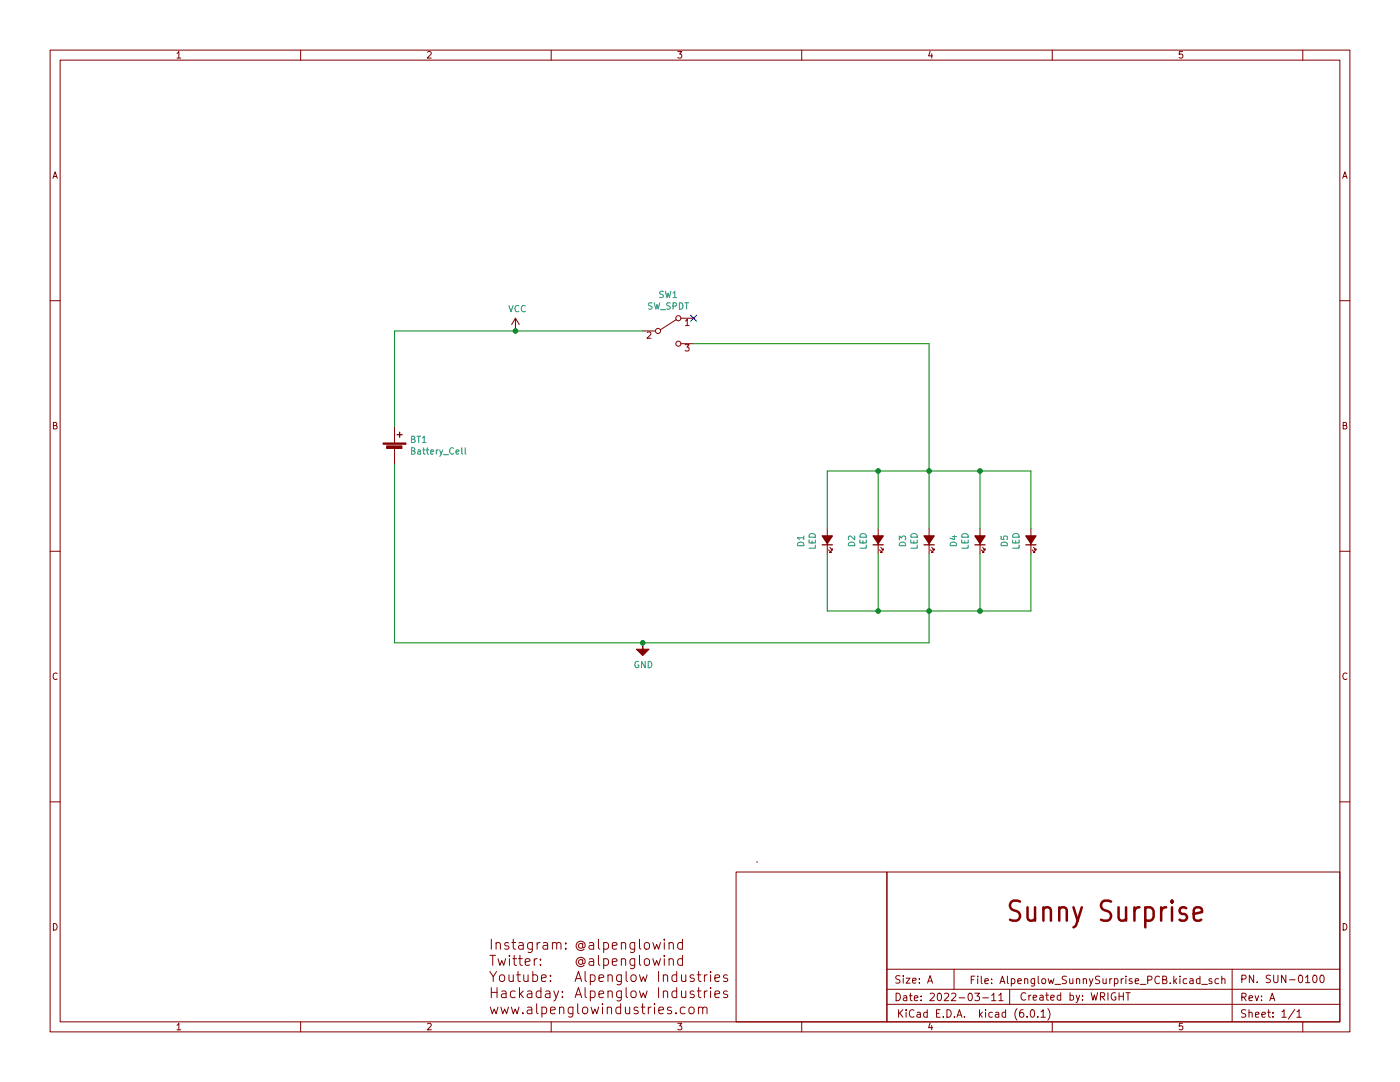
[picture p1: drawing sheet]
<svg xmlns="http://www.w3.org/2000/svg" width="279mm" height="216mm" viewBox="0 0 279 216" stroke-linecap="round" stroke-linejoin="round" font-family="sans-serif">
<g fill="none" stroke="#840000" stroke-width=".2">
<path d="M10 10h259.4v195.9h-259.4zM12 12h255.4v191.9h-255.4zM60 10v2M110 10v2M160 10v2M210 10v2M260 10v2M10 60h2M267.4 60h2M102.9 63.5l-.8 1.3M102.9 63.5v2.5M102.9 63.5l.7 1.3"/>
<path d="M128.3 66h2.5M135 63.8l-3.2 2M135.9 63.5h2.5M135.9 68.6h2.5M78.7 85.1v3.3M78.7 89.4v3.3M10 110h2M165.1 105.4v5.1M165.4 109.7l.5 .5h-.3h.3v-.2M165.6 109.2l.5 .5h-.2h.2v-.2M175.3 105.4v5.1M175.5 109.7l.5 .5h-.2h.2v-.2"/>
<path d="M175.8 109.2l.5 .5h-.3h.3v-.2M185.4 105.4v5.1M185.7 109.7l.5 .5h-.3h.3v-.2M185.9 109.2l.5 .5h-.2h.2v-.2M195.6 105.4v5.1M195.8 109.7l.5 .5h-.2h.2v-.2M196.1 109.2l.5 .5h-.3h.3v-.2M205.7 105.4v5.1M206 109.7l.5 .5h-.3h.3v-.2M206.2 109.2l.6 .5h-.3h.3v-.2M267.4 110h2M10 160h2"/>
<path d="M267.4 160h2M146.9 174h30.1v29.9h-30.1zM151 172h.1M177 174h90.4v29.9h-90.4zM97.8 193.8l.6 1.1 .7-1.1M97.8 190.6h1.1M98.1 187.4v2M98.1 197.1v2M98.1 198h1.1M98.3 190.6v2M98.4 194.9v.9M99 188.3a.5 .5 0 0 1 .9 .1v1"/>
<path d="M99 188.1v1.3M99.2 197.1v2M99.4 191.3l.4 1.3 .3-.9 .4 .9 .4-1.3M99.9 194.6a.54 .54 0 0 1 .8 .3v.6a.54 .54 0 0 1-.5 .4 .54 .54 0 0 1-.5-.4v-.6zM100.1 197.8h.8l.1 1.3M101 198.2l-.7 .1a.39 .39 0 0 0-.3 .4 .39 .39 0 0 0 .3 .4l.7-.1M101.5 188.2l-.5-.1-.3 .3 .1 .2 .7 .2v.5h-.8M101.6 194.5l.1 1.2a.54 .54 0 0 0 .7 0M101.7 190.6v.2M101.7 191.3v1.3M102.1 188.1h.8M102.3 191.3h.8"/>
<path d="M102.4 187.4v1.7l.1 .2 .4 .1M102.4 194.5v1.3M102.6 190.6v1.7l.1 .2 .4 .1M102.8 197.8l-.6-.1-.3 .4v.6l.2 .3h.7M103.1 194.5h.8M103.4 193.8v1.8l.1 .1 .4 .1M103.5 191.3h.7M103.6 188.2h.7l.1 1.2M103.7 197.1v2M103.8 190.6v1.7l.1 .2 .3 .1M103.9 198.3l.5 .8M104.4 188.5l-.6 .1a.39 .39 0 0 0-.3 .4 .39 .39 0 0 0 .3 .4l.6-.1"/>
<path d="M104.4 197.7l-.7 .8M104.5 194.5l.1 1.2a.54 .54 0 0 0 .8 0M104.8 192l1-.2-.1-.4-.6-.1-.3 .3 .1 .9h.8M105.3 197.8h.8v1.3M105.4 194.5v1.3M106.1 198.2l-.6 .1a.39 .39 0 0 0-.3 .4 .39 .39 0 0 0 .3 .4l.6-.1M106.2 188.1v1.6a.54 .54 0 0 1-.8 .3M106.2 188.2l-.5-.1-.4 .4v.5l.2 .3h.7M106.3 194.6l.6-.1 .4 .4v.6l-.2 .2h-.8M106.3 193.8v2M106.6 191.3v1.3M107.2 191.3l-.4 .1-.2 .3"/>
<path d="M107.2 188.1v1.3M107.8 188.1l-.4 .1-.2 .3M107.9 192.4v.2M107.9 191.4v.2M108 197.8l-.6-.1-.4 .4v.6l.2 .3h.8M108 197.1v2M108.1 195.2l.9-.2-.1-.4-.6-.1-.2 .3v.9h.8M108.4 188.2h.8l.1 1.2M108.9 197.8h.8l.1 1.3M109.3 188.5l-.7 .1a.39 .39 0 0 0-.3 .4 .39 .39 0 0 0 .3 .4l.7-.1M109.8 198.2l-.7 .1a.39 .39 0 0 0-.3 .4 .39 .39 0 0 0 .3 .4l.7-.1M109.9 195.7v.1"/>
<path d="M109.9 194.6v.2M110.2 188.3a.5 .5 0 0 1 .9 .1v1M110.2 188.1v1.3M110.5 197.7l.5 1.4M111.1 188.4l.3-.3 .5 .1 .1 1.2M111.5 197.7l-.7 1.8-.3 .2M112.2 198.9v.2M112.2 197.8v.2M112.9 189.2v.2M112.9 188.2v.2M114.8 195.8l.6-2 .7 2M114.8 199.1l.6-2 .7 2"/>
<path d="M115 195.3h.9M115 198.5h.9M116.3 188.5a.48 .48 0 0 0-.7-.1 .48 .48 0 0 0 0 .7 .48 .48 0 0 0 .7-.1M116.3 188.3v.7l.2 .1a.81 .81 0 0 0-.1-1.2 .81 .81 0 0 0-1.2 .2 .94 .94 0 0 0 0 1.3 .94 .94 0 0 0 1.4 0M116.3 191.7a.48 .48 0 0 0-.7-.1 .48 .48 0 0 0 0 .7 .48 .48 0 0 0 .7-.1M116.3 191.5v.7l.2 .1a.81 .81 0 0 0-.1-1.2 .81 .81 0 0 0-1.2 .2 .94 .94 0 0 0 0 1.3 .94 .94 0 0 0 1.4 0M116.8 193.8v1.8l.3 .2M116.8 197.1v1.7l.3 .3M117.6 188.2h.8l.1 1.2M117.6 191.4h.8l.1 1.2M117.8 194.6l.6-.1 .4 .4v.6l-.2 .2h-.8M117.8 197.8l.6-.1 .4 .4v.6l-.2 .3h-.8"/>
<path d="M117.8 194.5v2M117.8 197.7v2M118.5 188.5l-.7 .1a.39 .39 0 0 0-.3 .4 .39 .39 0 0 0 .3 .4l.7-.1M118.5 191.8l-.7 .1a.39 .39 0 0 0-.3 .3 .39 .39 0 0 0 .3 .4l.7-.1M119.4 187.4v1.7l.3 .3M119.4 190.6v1.7l.3 .3M119.5 195.2l1-.2-.1-.4-.6-.1-.3 .3 .1 .9h.8M119.5 198.4l1-.2-.1-.4-.6-.1-.3 .3 .1 1h.8M120.5 188.2l.6-.1 .3 .4v.5l-.2 .3h-.7M120.5 191.4l.6-.1 .3 .4v.5l-.2 .3h-.7M120.5 188.1v2M120.5 191.3v2"/>
<path d="M121.3 194.7a.5 .5 0 0 1 .9 .1v1M121.3 197.9a.5 .5 0 0 1 .9 .1v1.1M121.3 194.5v1.3M121.3 197.7v1.4M122.2 188.7l.9-.2v-.3l-.6-.1-.3 .3 .1 .9h.8M122.2 192l.9-.2v-.4l-.6-.1-.3 .3 .1 .9h.8M124 188.3a.5 .5 0 0 1 .9 .1v1M124 191.5a.5 .5 0 0 1 .9 .1v1M124 194.5v1.6a.54 .54 0 0 1-.9 .3M124 194.6l-.6-.1-.3 .4v.6l.1 .2h.8M124 197.7v1.7a.54 .54 0 0 1-.9 .2M124 197.8l-.6-.1-.3 .4v.6l.1 .3h.8"/>
<path d="M124 188.1v1.3M124 191.3v1.3M125 193.8v1.8l.2 .2M125 197.1v1.7l.2 .3M126 194.7a.54 .54 0 0 1 .5-.2 .54 .54 0 0 1 .5 .4v.6a.54 .54 0 0 1-.6 .4 .54 .54 0 0 1-.5-.4zM126 197.9a.54 .54 0 0 1 .5-.2 .54 .54 0 0 1 .5 .4v.6a.54 .54 0 0 1-.6 .4 .54 .54 0 0 1-.5-.4zM126.7 188.1v1.6a.54 .54 0 0 1-.9 .3M126.7 188.2l-.6-.1-.4 .4v.5l.2 .3h.8M126.7 191.3v1.6a.54 .54 0 0 1-.9 .3M126.7 191.4l-.6-.1-.4 .4v.5l.2 .3h.8M127.6 187.4v1.7l.3 .3M127.6 190.6v1.7l.3 .3"/>
<path d="M127.6 194.5l.4 1.3 .4-.9 .4 .9 .3-1.3M127.6 197.7l.4 1.4 .4-1 .4 1 .3-1.4M128.8 188.2a.54 .54 0 0 1 .8 .3v.5a.54 .54 0 0 1-.5 .4 .54 .54 0 0 1-.5-.4v-.5zM128.8 191.4a.54 .54 0 0 1 .8 .3v.5a.54 .54 0 0 1-.5 .4 .54 .54 0 0 1-.5-.4v-.5zM130.3 188.1l.4 1.3 .4-.9 .3 .9 .4-1.3M130.3 191.3l.4 1.3 .4-.9 .3 .9 .4-1.3M131.4 193.8v2M131.4 197.1v2M132.4 194.7a.5 .5 0 0 1 .8 .1v1M132.4 197.9a.5 .5 0 0 1 .8 .1v1.1M132.4 194.5v1.3M132.4 197.7v1.4"/>
<path d="M132.6 187.4v.2M132.6 190.6v.2M132.6 188.1v1.3M132.6 191.3v1.3M133.5 188.3a.5 .5 0 0 1 .9 .1v1M133.5 191.5a.5 .5 0 0 1 .9 .1v1M133.5 188.1v1.3M133.5 191.3v1.3M135.1 194.6l-.6-.1-.4 .4v.6l.2 .2h.8M135.1 197.8l-.6-.1-.4 .4v.6l.2 .3h.8M135.1 193.8v2M135.1 197.1v2"/>
<path d="M136 194.5l.1 1.2a.54 .54 0 0 0 .8 0M136 197.7l.1 1.3a.54 .54 0 0 0 .8-.1M136.2 188.2l-.6-.1-.4 .4v.5l.2 .3h.8M136.2 191.4l-.6-.1-.4 .4v.5l.2 .3h.8M136.2 187.4v2M136.2 190.6v2M136.9 194.5v1.3M136.9 197.7v1.4M138.5 194.6l-.5-.1-.3 .3 .1 .3 .7 .2v.4h-.8M138.5 197.8l-.5-.1-.3 .3 .1 .3 .7 .2v.5h-.8M139.1 194.5h.8M139.1 197.7h.8"/>
<path d="M139.4 193.8v1.8l.1 .1 .4 .1M139.4 197.1v1.7l.1 .2 .4 .1M140.6 194.5v1.3M140.6 197.7v1.4M141.1 194.5l-.3 .1-.2 .3M141.1 197.7l-.3 .1-.2 .3M141.8 193.8v.2M141.8 197.1v.2M141.8 194.5v1.3M141.8 197.7v1.4M142.7 195.2l.9-.2-.1-.4-.5-.1-.3 .3 .1 .9h.7M142.7 198.4l.9-.2-.1-.4-.5-.1-.3 .3 .1 1h.7"/>
<path d="M145.1 194.6l-.4-.1-.3 .3 .1 .3 .6 .2v.4h-.7M145.1 197.8l-.4-.1-.3 .3 .1 .3 .6 .2v.5h-.7M177 197.4h90.4M177 193.4h90.4M185.1 196.2l.5-1.5 .5 1.5M185.3 195.8h.7M190.4 193.4v4M194.5 198.2h1l-.5 .5 .4 .2v.6l-.2 .2-.7-.2M196.1 199.1h1.2M197.9 198.6l.4-.4v1.5M197.9 199.7h.9M199.3 198.6l.5-.4v1.5"/>
<path d="M199.3 199.7h.9M201.5 197.4v3M223.3 198.8h.9M224.2 198.1v1.5M224.7 198.1h.8M225.1 198.1v1.5M239.5 195.4l-.5-.1-.2 .3 .1 .6h.6M239.5 194.8v1.5M239.8 196.4h1.2M241.8 195.4l-.3-.1-.2 .2v.2l.5 .2v.3h-.5M243.2 195.4l-.4-.1-.3 .3 .1 .6h.6M243.8 195.4l.2-.1 .4 .1 .1 .9"/>
<path d="M243.8 194.8v1.5M245.9 193.4v10.5M253.4 199.7l.5-1.5 .5 1.5M262.2 194.6h.1a.8 .8 0 0 1 .6 .7 .8 .8 0 0 1-.6 .8 1 1 0 0 1-.1-1.5zM263.6 194.6h.2a.8 .8 0 0 1 .5 .7 .8 .8 0 0 1-.5 .8 1 1 0 0 1-.2-1.5zM60 203.9v2M97.9 201l.3 1.3 .4-1 .4 1 .4-1.3M100 201l.3 1.3 .4-1 .4 1 .4-1.3M102.1 201l.3 1.3 .4-1 .4 1 .4-1.3M104.3 202.1v.2M105.3 201h.8v1.3M106.1 201.4l-.6 .1a.39 .39 0 0 0-.3 .4 .39 .39 0 0 0 .3 .4l.6-.1"/>
<path d="M107.1 200.3v1.7l.3 .3M108.1 201h.6l.4 .3v.6l-.2 .3h-.8M108.1 201v2M109.9 201.6l.9-.2-.1-.4h-.6l-.2 .2 .1 1h.7M110 203.9v2M111.7 201.1a.5 .5 0 0 1 .8 .1v1.1M111.7 201v1.3M114.3 201v1.6a.54 .54 0 0 1-.8 .3M114.3 201h-.5l-.4 .3v.6l.2 .3h.7M115.3 200.3v1.7l.3 .3M116.4 201a.54 .54 0 0 1 .9 .3v.6a.54 .54 0 0 1-.5 .4 .54 .54 0 0 1-.6-.4v-.6zM118 201l.3 1.3 .4-1 .4 1 .4-1.3"/>
<path d="M120.2 200.3v.2M120.2 201v1.3M121.2 201.1a.5 .5 0 0 1 .9 .1v1.1M121.2 201v1.3M123.9 201h-.6l-.4 .3v.6l.2 .3h.8M123.9 200.3v2M124.8 201l.1 1.2a.54 .54 0 0 0 .8-.1M125.7 201v1.3M127.3 201h-.5l-.3 .2 .1 .3 .7 .2v.5h-.8M128 201h.7M128.2 200.3v1.7l.1 .2 .4 .1M129.4 201v1.3"/>
<path d="M130 201h-.4l-.2 .3M130.6 200.3v.2M130.6 201v1.3M131.5 201.6l.9-.2-.1-.4h-.5l-.3 .2 .1 1h.7M134 201h-.5l-.3 .2 .1 .3 .7 .2v.5h-.8M134.9 202.1v.2M136.7 201h-.6l-.3 .3v.6l.2 .3h.7M137.7 201a.54 .54 0 0 1 .8 .3v.6a.54 .54 0 0 1-.5 .4 .54 .54 0 0 1-.5-.4v-.6zM139.4 201.1a.5 .5 0 0 1 .8 .1v1.1M139.4 201v1.3M140.2 201.2l.3-.2h.5l.1 1.3M159 204h.1"/>
<path d="M160 203.9v2M177 200.4h90.4M205 202.8v.2M205.8 201.5h.2a.8 .8 0 0 1 .5 .7 .8 .8 0 0 1-.5 .8 1 1 0 0 1-.2-1.5zM207.1 202.8v.2M207.8 201.9l.4-.4v1.5M207.8 203h.8M209.1 201.3a1.72 1.72 0 0 1 0 2.3M210 203.9v2M258.4 201.4l-1.3 1.9M258.8 201.9l.5-.4v1.5M258.8 203h.9"/>
<path d="M260 203.9v2"/>
<circle cx="131.3" cy="66" r=".51"/>
<circle cx="135.4" cy="63.5" r=".51"/>
<circle cx="135.4" cy="68.6" r=".51"/>
</g>
<path d="M238.2 182.4l1.7-.4-.2-.8-.3-.2h-.7l-.3 .2-.2 .4v1.5l.2 .4 .3 .2h.7l.3-.2" fill="none" stroke="#840000" stroke-width=".5"/>
<g fill="#840000" stroke="#840000" stroke-width=".2">
<path d="M76.5 88.4h4.5v.2h-4.5z"/>
<path d="M77.2 89h3v.5h-3z"/>
<path d="M128.3 128.3v1.2h1.2l-1.2 1.3-1.3-1.3h1.3z"/>
</g>
<path d="M79.2 86.7h1.1M79.8 86.2v1M164.1 108.7h2M174.2 108.7h2.1M184.4 108.7h2M194.6 108.7h2M204.7 108.7h2.1" fill="none" stroke="#840000" stroke-width=".25"/>
<path d="M92.8 89.3v1.1l.2 .2" fill="none" stroke="#008484" stroke-width=".2"/>
<g fill="#840000" stroke="#840000" stroke-width=".25">
<path d="M184.4 106.9h2l-1 1.6z"/>
<path d="M204.7 106.9h2.1l-1.1 1.6z"/>
<path d="M194.6 106.9h2l-1 1.6z"/>
<path d="M174.2 106.9h2.1l-1 1.6z"/>
<path d="M164.1 106.9h2l-1 1.6z"/>
</g>
<path d="M128.3 66h-49.6v19.1M138.4 68.6h47v36.8M78.7 92.7v35.6h106.7v-17.8M175.3 94v11.4M195.6 94v11.4M165.1 105.4v-11.4h40.6v11.4M165.1 110.5v11.4h40.6v-11.4M175.3 110.5v11.4M195.6 110.5v11.4" fill="none" stroke="#008400" stroke-width=".2"/>
<path d="M137.8 62.9l1.2 1.2M139 62.9l-1.2 1.2" fill="none" stroke="#000084" stroke-width=".2"/>
<g fill="#008400" stroke="#008400" stroke-width=".2">
<circle cx="195.6" cy="94" r=".46"/>
<circle cx="185.4" cy="94" r=".46"/>
<circle cx="102.9" cy="66" r=".46"/>
<circle cx="175.3" cy="94" r=".46"/>
<circle cx="195.6" cy="121.9" r=".46"/>
<circle cx="175.3" cy="121.9" r=".46"/>
<circle cx="185.4" cy="121.9" r=".46"/>
<circle cx="128.3" cy="128.3" r=".46"/>
</g>
<text font-size="5.6" fill="#840000" x="202.1" y="183.9">Sunny Surprise</text>
<g font-size="2.1" fill="#840000">
<text x="178.4" y="196.3">Size: A</text>
<text x="193.4" y="196.4">File: Alpenglow_SunnySurprise_PCB.kicad_sch</text>
<text x="247.4" y="196.1">PN. SUN-0100</text>
<text x="178.4" y="199.7">Date: 2022-03-11</text>
<text x="178.9" y="203">KiCad E.D.A. kicad (6.0.1)</text>
<text x="203.4" y="199.6">Created by: WRIGHT</text>
<text x="247.4" y="199.7">Rev: A</text>
<text x="247.4" y="203">Sheet: 1/1</text>
</g>
<g font-size="1.8" fill="#840000">
<text x="35" y="11.6">1</text>
<text x="85" y="11.6">2</text>
<text x="135" y="11.6">3</text>
<text x="185" y="11.6">4</text>
<text x="235" y="11.6">5</text>
<text x="10.3" y="35.6">A</text>
<text x="267.7" y="35.6">A</text>
<text x="136.7" y="65">1</text>
<text x="129" y="67.6">2</text>
<text x="136.7" y="70.1">3</text>
<text x="10.3" y="85.7">B</text>
<text x="267.7" y="85.7">B</text>
<text x="10.3" y="135.6">C</text>
<text x="267.7" y="135.6">C</text>
<text x="10.3" y="185.7">D</text>
<text x="267.7" y="185.7">D</text>
<text x="35" y="205.6">1</text>
<text x="85" y="205.6">2</text>
<text x="135" y="205.6">3</text>
<text x="185" y="205.6">4</text>
<text x="235" y="205.6">5</text>
</g>
<g font-size="1.8" fill="#008484">
<text x="131.4" y="59.4">SW1</text>
<text x="101.4" y="62.3">VCC</text>
<text x="129.1" y="61.7">SW_SPDT</text>
<text x="81.9" y="88.4">BT1</text>
<text x="82.3" y="90.7">Battery_Cell</text>
<text x="160.5" y="109.1" transform="rotate(-90 160.5 109.1)">D1</text>
<text x="162.8" y="109.7" transform="rotate(-90 162.8 109.7)">LED</text>
<text x="170.6" y="109.1" transform="rotate(-90 170.6 109.1)">D2</text>
<text x="172.9" y="109.7" transform="rotate(-90 172.9 109.7)">LED</text>
<text x="180.8" y="109.1" transform="rotate(-90 180.8 109.1)">D3</text>
<text x="183.1" y="109.7" transform="rotate(-90 183.1 109.7)">LED</text>
<text x="191" y="109.1" transform="rotate(-90 191 109.1)">D4</text>
<text x="193.3" y="109.7" transform="rotate(-90 193.3 109.7)">LED</text>
<text x="201.1" y="109.1" transform="rotate(-90 201.1 109.1)">D5</text>
<text x="203.4" y="109.7" transform="rotate(-90 203.4 109.7)">LED</text>
<text x="126.4" y="133.3">GND</text>
</g>
</svg>
